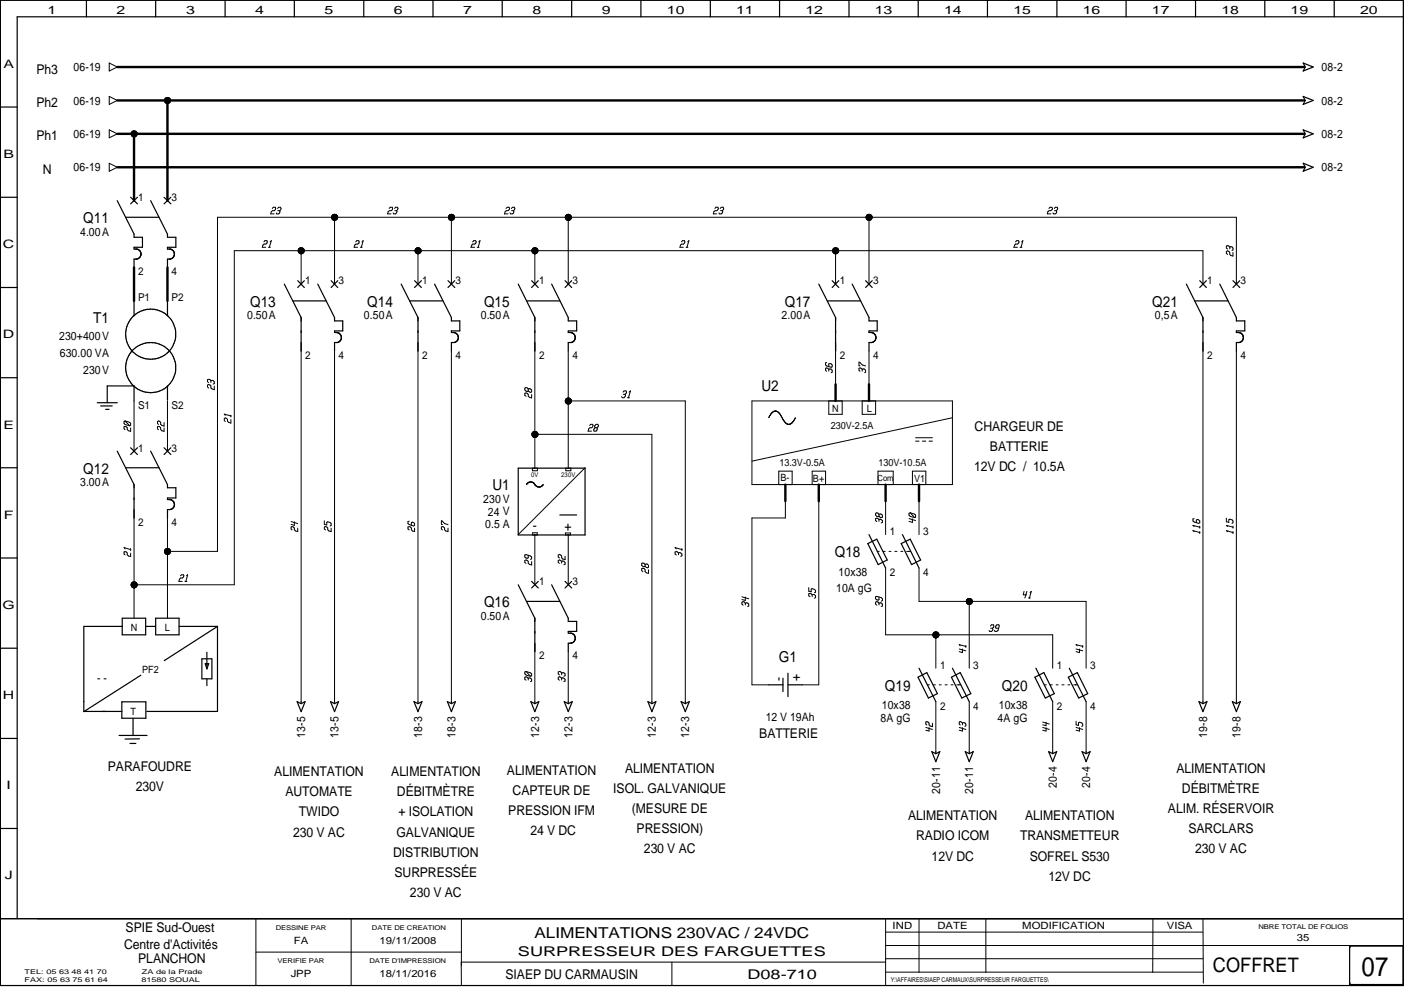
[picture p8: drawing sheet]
<svg xmlns="http://www.w3.org/2000/svg" width="297mm" height="210mm" viewBox="0 0 297 210" stroke-linecap="round" stroke-linejoin="round" font-family="sans-serif">
<g fill="none" stroke="#000" stroke-width=".21">
<path d="M23.1 13.3l1.7 .9-1.7 .8zM23.1 34.5l1.7 .9-1.7 .8zM23.1 20.4l1.7 .9-1.7 .8zM23.1 27.5l1.7 .8-1.7 .9zM55.8 51.2l.2-.3h.5v.5l-.9 .5-.1 .4h.7M56.8 52.3h.4M57.1 51.2l.3-.3-.4 1.4M57.6 44.1l.2-.2h.4v.5l-.8 .4-.1 .5h.7M58.7 44.1l.3-.2h.3l.2 .2-.3 .5M58.8 44.6h.4M59.2 44.6v.4l-.2 .3h-.5v-.3M63.7 53v7.1"/>
<path d="M70.8 46v14.1M75.3 51.2l.2-.3h.4v.5l-.8 .5-.2 .4h.7M76.2 52.3h.4M76.6 51.2l.2-.3-.3 1.4M82.3 44.1l.2-.2h.5v.5l-.9 .4-.1 .5h.7M83.5 44.1l.2-.2h.4l.1 .2-.3 .5M83.5 44.6h.4M83.9 44.6l.1 .2-.3 .5h-.4l-.1-.3M88.4 53v7.1M95.5 46v14.1M100 51.2l.2-.3h.4l.1 .3-.2 .4h-.5l-.2 .3-.2 .4h.8M101 52.3h.3"/>
<path d="M101.3 51.2l.3-.3-.4 1.4M107.1 44.1l.2-.2h.4l.1 .2-.3 .5h-.4l-.2 .2-.2 .5h.8M108.2 44.1l.2-.2h.4l.1 .5-.3 .2M108.2 44.6h.4M108.6 44.6l.1 .4-.3 .3h-.4l-.1-.3M113.2 53v7.1M120.2 46v14.1M144.2 51.2l.2-.3h.4v.5l-.8 .5-.2 .4h.8M145.2 52.3h.3M145.5 51.2l.3-.3-.5 1.4M151.3 44.1l.2-.2h.4v.5l-.9 .4-.1 .5h.7M152.4 44.1l.2-.2h.4l.1 .2-.3 .5"/>
<path d="M152.4 44.6h.4M152.8 44.6l.1 .2-.3 .5h-.4l-.1-.3M176.8 53v7.1M183.9 46v14.1M214.8 51.2l.3-.3h.4l.1 .3-.3 .4h-.4l-.2 .3-.2 .4h.8M215.8 52.3h.4M216.2 51.2l.2-.3-.4 1.4M221.9 44.1l.3-.2h.3l.2 .2-.4 .5h-.3l-.3 .2-.1 .5h.7M223.1 44.1l.2-.2h.4l.1 .2-.3 .5M223.1 44.6h.4M223.5 44.6v.4l-.2 .3h-.4l-.1-.3M260.2 52.3l.4-.1 .3 .3v.4l-.3 .1"/>
<path d="M260.2 52.3l-.5-.3-.2 .1v.4l.2 .2M260.2 52.3v.4M260.9 53.4v.8l-.5-.1-.2-.3v-.4l-.5-.3-.2 .1v.4l.2 .2M63.7 74.3v74.2M70.8 74.3v74.2M88.4 74.3v74.2M95.5 74.3v74.2M113.2 74.3v24.7M120.2 74.3v24.7M174.9 76.7l-.2 .1v.4l.2 .2 .9 .3 .3-.1v-.4l-.5-.3-.3 .1v.6M175.3 78.1v.4M175.3 78.1l-.4-.2h-.2v.5l.2 .2"/>
<path d="M175.3 78.1h.5l.3 .3v.3l-.3 .2M176.8 74.3v7M181.9 77.4h-.2v-.8l.7 .6 .7 .2M182.4 78.1v.4M182.4 78.1l-.5-.2h-.2v.5l.2 .2M182.4 78.1h.5l.2 .3v.3l-.2 .2M183.9 74.3v7M254.5 60.1v-7.1h-204.9v70.7h-21.2M254.5 74.3v74.2M261.6 60.1v-14.1h-215.6v70.7h-10.6M261.6 74.3v74.2M26.5 89.1l-.3 .1v.4l.3 .2 .9 .3"/>
<path d="M26.5 89.1l.9 .3 .2 .2v.4l-.2 .1M26.5 89.1l.9 1M27.6 90.6v.7l-.4-.2-.3-.2v-.4l-.4-.3-.3 .1v.4l.3 .2M28.4 84.8v10.7M34.7 90.6v.7l-.5-.2-.2-.2v-.4l-.5-.3-.2 .1v.4l.2 .2M34.7 89.4v.8l-.7-.4v-.4l-.5-.3-.2 .1v.4l.2 .2M35.4 84.8v10.7M44.6 80.6l-.2-.3h-.5v.5l.3 .2M44.6 80.6v.3M44.6 80.6l.5-.1 .2 .3v.4l-.2 .1M45.3 81.7v.8l-.7-.4v-.4l-.4-.3-.3 .1v.4l.3 .2M47.7 87.9l-.2-.3 1.3 .4"/>
<path d="M48.8 88.8v.7l-.4-.1-.3-.3v-.4l-.4-.3-.2 .2v.3l.2 .3M48.8 87.8v.4M111.8 82.3l-.5-.3-.3 .1v.4l.3 .3h.2l.3-.1M111.8 82.3v.4M111.8 82.3h.4l.3 .2v.4l-.3 .1-.4-.3M112.5 83.5v.7l-.5-.1-.2-.3v-.4l-.5-.3-.3 .1v.5l.3 .2M112.6 99.1h1.1v.5h-1.1zM113.2 91.9h24.7v56.6M119.7 99.1h1.1v.5h-1.1zM120.2 84.8h24.8v63.7M123.8 99l-14.2 14.1M124.8 90l.2-.2h.4l.1 .2-.3 .5h-.4l-.3 .3-.1 .4h.7"/>
<path d="M125.9 90.5v-.5l.2-.2h.4l.1 .2-.3 .5M125.9 90.5h.4M125.9 90.5l-.3 .5 .1 .2h.4l.2-.2v-.5M131.8 83l.2-.3h.5v.3l-.3 .4M131.9 83.4h.3M132.2 83.4l.1 .3-.3 .5h-.3l-.2-.3M132.8 84.2h.4M133.1 83l.3-.3-.4 1.5M159.1 84.8h42.4v17.7h-42.4zM162.9 87.8v.1M163.1 87.6v.1M163.2 87.5l-.6 .9"/>
<path d="M163.2 87.5h.1M163.4 87.3l-.2 .2M163.4 87.3h.1M163.6 87.1h.1M164.4 87v.1M164.5 87.1l.6 .6 .9 1.5 .6 .5 .5 .1 .4-.3 .8-1.1M164.5 87.1l-.5-.1-.6 .2M164.5 87.2h.1M165 87.6h.1M165.5 88.4h.1M165.9 89v.1M166.1 89.4h.1"/>
<path d="M166.2 89.5h.1M166.5 89.7h.1M167.2 89.7h.1M167.8 89.2h.1M175.3 84.8v2.9h2.9v-2.9M182.4 84.8v2.9h2.8v-2.9M193.7 93.3h.7M193.7 92.6h3.6M195.2 93.3h.7M196.6 93.3h.7M201.5 88.4l-42.4 9.2M26.5 116.2l-.3-.3 1.4 .4"/>
<path d="M27.6 117.1v.7l-.4-.2-.3-.2v-.4l-.4-.3-.3 .1v.4l.3 .2M27.6 116.1v.4M28.4 109.6v21.2M35.4 109.6v21.2M61.6 110.4l1.4 .4M62.3 110.4v.8l-.7-.2M63 111.8v.7l-.5-.1-.2-.3v-.4l-.5-.3-.2 .1v.4l.2 .2M68.6 110.2v.8l.5 .1v-.6l.2-.1 .8 .4v.4l-.3 .1M70.1 111.8v.7l-.5-.1-.3-.3v-.4l-.4-.3-.3 .1v.4l.3 .2M86.6 110.3l-.3 .1v.4l.3 .2 .9 .3 .2-.1v-.4l-.5-.3-.2 .1v.6M87.7 111.8v.7l-.5-.1-.4-.9h-.5v.4l.3 .2M93.6 111h-.2v-.8l.7 .6 .7 .2"/>
<path d="M94.8 111.8v.7l-.5-.1-.2-.3v-.4l-.5-.3-.2 .1v.4l.2 .2M111.8 117.5v.5l-.3 .2-.5-.3v-.5l.3-.1 .9 .3 .3 .3v.3l-.3 .2M112.5 118.8v.7l-.5-.1-.2-.2v-.4l-.5-.3-.3 .1v.4l.3 .2M112.7 112.7h1v.5h-1zM113.2 113.1v10.6M118.8 118.8l-.4-.3-.3 .1v.4l.3 .2M118.8 118.8v.4M118.8 118.8l.5-.1 .2 .3v.4l-.2 .1M119.5 117.7v.7l-.5-.1-.2-.3v-.4l-.4-.3-.3 .1v.5l.3 .2M119.6 112.8h1.1v.4h-1.1zM120.2 113.1v10.6M136.5 119.4l-.5-.3-.2 .1v.4l.2 .2 .3 .1 .2-.1"/>
<path d="M136.5 119.4v.4M136.5 119.4h.5l.2 .2v.4l-.2 .1-.5-.3M143.1 116.2l-.3-.3 1.5 .4M143.5 117l-.4-.3-.3 .1v.4l.3 .2M143.5 117v.4M143.5 117l.3-.1 .5 .3v.4l-.3 .1M144.3 116.1v.4M164.8 102.5v-2.8h2.8v2.8M166.2 106v3.6h-7.1v35.3h3.5M171.8 102.5v-2.8h2.9v2.8M173.2 106v38.9h-3.5M185.6 116.7h.4"/>
<path d="M185.8 102.5v-2.8h3.2v2.8M186 108.8l-.5-.3-.3 .1v.4l.3 .3h.3l.2-.1M186 109.9l-.5-.3-.3 .1v.5l.3 .2M186 108.8h.4l.3 .2v.4l-.5 .1-.2-.3M186 108.8v.4M186 109.9v.4M186 109.9h.2l.5 .3v.3l-.3 .2M186.8 116.7h.5M187.4 106v7.1M188.1 116.7h.4M189.3 116.7h.5M190.6 116.7h.4"/>
<path d="M191.8 116.7h.9M192.3 109.7l1.4 .5M192.6 108.5l-.3 .1v.4l.3 .3 .9 .2M192.6 108.5l.9 .3 .2 .2v.4l-.2 .1M192.6 108.5l.9 1M193 102.5v-2.8h2.9v2.8M193 109.8v.7l-.7-.2M194.4 106v7.1M252.6 112.5l-.2-.2 1.4 .4M252.6 109.7l-.2 .1v.4l.2 .2 1 .3 .2-.1v-.4l-.2-.2h-.5v.6M252.6 111.4l-.2-.2 1.4 .3M253.8 111.3v.5"/>
<path d="M253.8 112.5v.4M259.5 109.6v.8l.5 .1v-.5l.2-.1 .4 .1 .3 .2v.4l-.3 .1M259.7 112.5l-.2-.2 1.4 .4M259.7 111.4l-.2-.2 1.4 .3M260.9 111.3v.5M260.9 112.5v.4M38.2 121.8l.2-.2h.4l.1 .2-.3 .5h-.4l-.2 .3-.2 .4h.8M39.1 123h.4M39.5 121.8l.2-.2-.4 1.4M113.2 137.9v10.6M120.2 137.9v10.6M137.2 120.6v.7l-.5-.1-.2-.3v-.3l-.5-.4-.2 .2v.3l.2 .3"/>
<path d="M157 126.3l1.4 .4M157.7 127.6l-.5-.3-.2 .1v.4l.2 .3M157.7 126.3v.7l-.7-.1M157.7 127.6v.4M157.7 127.6h.5l.2 .2v.4l-.2 .1M171.1 124.3v.8l.5 .1v-.5l.2-.2 .7 .4v.4l-.2 .1M171.8 125.9v.3M171.8 125.9l-.4-.3h-.3v.5l.3 .2M171.8 125.9l.5-.1 .2 .3v.3l-.2 .2M186 126.3v.6l-.2 .1-.6-.3v-.4l.3-.1 .9 .2 .3 .3v.4l-.3 .1M186 127.6l-.5-.3-.3 .1v.4l.3 .3M186 127.6v.4"/>
<path d="M186 127.6h.4l.3 .2v.4l-.3 .1M187.4 120.2v14.1h35.3v7.1M194.4 120.2v7.1h35.4v14.1M198 134.3v7.1M202.9 137.3l1.4 .4M203.2 136.7l-.3-.3 1.4 .4M203.6 137.3v.8l-.7-.2M204.3 136.6v.4M205.1 127.3v14.1M209.5 132.5l.3-.3h.4v.5l-.2 .2M209.6 132.9h.4M210 132.9v.5l-.2 .2h-.4l-.1-.2"/>
<path d="M211.3 132.9h-.6l-.1-.2 .3-.5h.4l.1 .3-.2 .9-.3 .2h-.4l-.1-.2M216.7 125.1l-.2 .8h.7M217.3 125.1l-.5 1.4M217.6 126.5h.4M217.9 125.4l.3-.3-.4 1.4M227.7 137.3l1.4 .4M227.9 136.7l-.2-.3 1.4 .4M228.4 137.3v.8l-.7-.2M229.1 136.6v.4M111.3 142.1l-.3 .1v.4l.3 .2 .9 .3M111.3 142.1l1.2 .5v.4l-.3 .1M111.3 142.1l.9 1"/>
<path d="M111.8 143.5l-.5-.3-.3 .1v.4l.3 .2M111.8 143.5v.4M111.8 143.5l.2-.1 .5 .3v.4l-.3 .1M118.8 143.5l-.4-.3-.3 .1v.4l.3 .2M118.8 142.4l-.4-.3-.3 .1v.4l.3 .2M118.8 143.5l.2-.1 .5 .3v.4l-.2 .1M118.8 142.4v.4M118.8 143.5v.4M118.8 142.4h.5l.2 .2v.4l-.2 .1M195.9 153.9l1.4 .4M196.2 144.9h.4M196.6 154v.7l-.7-.2"/>
<path d="M197.3 153v.8l-.5-.2-.2-.2v-.4l-.5-.3-.2 .1v.4l.2 .2M197.4 144.9h.5M198 148.5v10.5M198.7 144.9h.4M199.9 144.9h.5M201.2 144.9h.4M202.4 144.9h.9M202.9 153.9l1.4 .4M203.6 154v.7l-.7-.2M203.6 153v.4M203.6 153l-.4-.3-.3 .1v.4l.3 .2M203.6 153h.5l.2 .2v.4l-.2 .1"/>
<path d="M205.1 148.5v10.5M220.6 153.9l1.4 .4M220.6 152.8l1.4 .4M220.9 144.9h.5M221.3 154v.7l-.7-.2M221.3 152.8v.7l-.7-.1M222.2 144.9h.4M222.7 148.5v10.5M223.4 144.9h.5M224.7 144.9h.4M225.9 144.9h.5M227.2 144.9h.8"/>
<path d="M227.7 152.6v.8l.5 .1v-.5l.2-.2 .5 .2 .2 .2v.4l-.2 .1M227.7 153.9l1.4 .4M228.4 154v.7l-.7-.2M229.8 148.5v10.5M54.1 194.4v14.1M74.3 194.4v14.1M97.6 194.4v9.9M187.4 194.4v14.1M187.4 197.2h67.1M194.4 194.4v11.3M208.6 194.4v11.3M243.9 194.4v11.3"/>
<path d="M254.5 194.4l.1 13.6M.1 208.5v-14.1h296.8v14.1M54.1 201.5h43.5M97.6 203.6v4.9M97.6 203.6h89.8M142.2 203.6v4.9M187.4 200.1h109.5M187.4 202.9h67.1M187.4 205.7h67.1"/>
</g>
<g fill="none" stroke="#000" stroke-width=".25">
<path d="M.1 0h296.8v208.5h-296.8zM18.3 0v3.6M32.9 0v3.6M47.6 0v3.6M62.3 0v3.6M77 0v3.6M91.6 0v3.6M106.3 0v3.6M120.9 0v3.6M135.6 0v3.6M150.3 0v3.6M164.9 0v3.6"/>
<path d="M179.6 0v3.6M194.3 0v3.6M208.9 0v3.6M223.6 0v3.6M238.2 0v3.6M252.9 0v3.6M267.6 0v3.6M275.7 13.3l2.1 .9-2.1 .8 .4-.8zM275.7 14.2h.4M282.3 0v3.6M296.9 3.6h-293.3v190.8M.1 22.6h3.5"/>
<path d="M275.7 20.4l2.1 .9-2.1 .8 .4-.8zM275.7 21.3h.4M275.7 27.5l2.1 .8-2.1 .9 .4-.9zM275.7 28.3h.4M275.7 34.5l2.1 .9-2.1 .8 .4-.8zM275.7 35.4h.4M.1 41.7h3.5M24.8 42.5l3.6 7v.7h1.7v2.1h-1.7v.4l.8 .1a1.06 1.06 0 0 1 .6 1.3l-.5 .6-.9 .1v1.8M26.6 46h7.1M27.6 41.7l1.5 1.4M29 54.8h.1M29.1 41.7l-1.5 1.4"/>
<path d="M29.7 53.3h.1M31.9 42.5l3.5 7v.7h1.8v2.1h-1.8v.4h.8l.5 .5a1.09 1.09 0 0 1-.7 1.6h-.6v1.8M34.7 41.7l1.4 1.4M36.1 41.7l-1.4 1.4M63 59.4l1.4 1.4M64.4 59.4l-1.4 1.4M70.1 59.4l1.4 1.4M71.5 59.4l-1.4 1.4M87.7 59.4l1.5 1.4M89.2 59.4l-1.5 1.4M94.8 59.4l1.4 1.4M96.2 59.4l-1.4 1.4"/>
<path d="M112.5 59.4l1.4 1.4M113.9 59.4l-1.4 1.4M119.5 59.4l1.4 1.4M120.9 59.4l-1.4 1.4M176.1 59.4l1.4 1.4M177.5 59.4l-1.4 1.4M183.1 59.4l1.4 1.4M184.5 59.4l-1.4 1.4M253.8 59.4l1.4 1.4M255.2 59.4l-1.4 1.4M260.9 59.4l1.4 1.4M262.3 59.4l-1.4 1.4"/>
<path d="M.1 60.8h3.5M.1 79.9h3.5M27.9 74.3a5.3 5.3 0 0 1 1-8 5.3 5.3 0 0 1 7.8 2.1 5.2 5.2 0 0 1-.9 5.9M27.9 74.3a5.3 5.3 0 0 0 1.7 8.3 5.3 5.3 0 0 0 7.5-3.9 5.2 5.2 0 0 0-1.3-4.4M27.9 74.3a5.3 5.3 0 0 0 7.9 0M27.9 74.3a5.3 5.3 0 0 1 7.9 0M28.4 63.7v3.1M35.4 63.7v3.1M60.2 60.1l3.5 7.1v7.1M61.9 63.7h7.1M67.2 60.1l3.6 7.1v.7h1.7v2.1h-1.7v.4l.9 .1 .5 .7v.6l-.4 .5-.4 .2h-.6v1.8M71.5 72.4h.1"/>
<path d="M72.2 71.1h.1M84.9 60.1l3.5 7.1v7.1M86.7 63.7h7M91.9 60.1l3.6 7.1v.7h1.8v2.1h-1.8v.4h.6a1.04 1.04 0 0 1 .7 1.6l-.5 .4-.8 .1v1.8M96.3 70.4h.1M109.6 60.1l3.6 7.1v7.1M111.4 63.7h7M116.7 60.1l3.5 7.1v.7h1.8v2.1h-1.8v.4h.9l.5 .5 .1 .7-.3 .6M120.9 70.4h.1M121.4 72.2l-.5 .3h-.7v1.8M121.4 72.2h.1M173.2 60.1l3.6 7.1v7.1"/>
<path d="M175 63.7h7.1M180.3 60.1l3.6 7.1v.7h1.7v2.1h-1.7v.4l.9 .1M184.8 70.5h.1M184.8 70.5a1.12 1.12 0 0 1 .4 1.5l-.5 .4-.8 .1v1.8M251 60.1l3.5 7.1v7.1M252.7 63.7h7.1M258.1 60.1l3.5 7.1v.7h1.8v2.1h-1.8v.4h.6l.5 .2 .4 .7-.1 .6-.3 .3-.4 .3h-.7v1.8M262.3 70.4h.1M263.1 71.6h-.1M.1 99h3.5M20.6 85.2h4.2M21.3 85.9h2.4"/>
<path d="M22.3 86.6h.8M24.8 95.5l3.6 7v7.1M26.6 99h7.1M27.6 94.7l1.5 1.5M28.4 84.8v-3.1h-5.7v3.5M29.1 94.7l-1.5 1.5M31.9 95.5l3.5 7v.7h1.8v2.2h-1.8v.3h.7a1.04 1.04 0 0 1 .8 .8v.6l-.4 .5-.5 .2h-.6v1.8M34.7 94.7l1.4 1.5M35.4 81.7v3M36.1 94.7l-1.4 1.5M109.6 99.1h14.2v14.1h-14.2zM.1 118.1h3.5"/>
<path d="M36.2 105.8h.1M36.2 107.7h.1M111.4 102.5l.4-.4 .6-.1 .5 .2 .3 .5a1.06 1.06 0 0 0 1.4 .1l.3-.3M113.7 103h.1M114.3 103h.1M118.4 109h3.6M183.6 115l1.9-.9 2.2 4.4-1.9 1zM183.9 113.1l3.5 7.1M190.7 115l1.9-.9 2.2 4.4-1.9 1zM190.9 113.1l3.5 7.1M.1 137.2h3.5M25.9 132.5h-8.2v18h8.1"/>
<path d="M25.9 130.8h4.9v3.5h-4.9zM30.8 132.5h2.1M32.9 130.8h5v3.5h-5zM37.9 132.5h8.1M42.7 139.4h2.1v4.2h-2.1zM43.8 138v3.5M46 132.5v18M46 132.5l-11.2 7.3M109.6 123.7l3.6 7.1v7.1M111.4 127.3h7M112.5 123l1.4 1.4M113.9 123l-1.4 1.4"/>
<path d="M116.7 123.7l3.5 7.1v.7h1.8v2.1h-1.8v.4h.8l.6 .5M119.5 123l1.4 1.4M120.9 136.1h.1M120.9 123l-1.4 1.4M121.6 134.5v.1M121.6 134.6l.1 .6-.3 .6-.6 .3h-.6v1.8M121.7 134.7v.1M.1 156.3h3.5M25.2 155.6h5.9M25.8 148.5h5.1v3.5h-5.1zM27.5 157.3h1.2M28.1 152v3.5"/>
<path d="M29.5 156.3l-3 .1M29.8 142.9l-12.1 7.7M31.1 150.5h14.8M43.4 140.5h.8l-.4 1zM43.8 143.6v1.5M62.9 148.5l.8 .4 .9-.4-.9 2.1zM63.7 148.5v.4M69.9 148.5l.9 .4 .8-.4-.8 2.1zM70.8 148.5v.4M87.6 148.5l.8 .4 .9-.4-.9 2.1zM88.4 148.5v.4M94.7 148.5l.8 .4 .8-.4-.8 2.1z"/>
<path d="M95.5 148.5v.4M112.3 148.5l.9 .4 .8-.4-.8 2.1zM113.2 148.5v.4M119.4 148.5l.8 .4 .9-.4-.9 2.1zM120.2 148.5v.4M137.1 148.5l.8 .4 .9-.4-.9 2.1zM137.9 148.5v.4M144.1 148.5l.9 .4 .8-.4-.8 2.1zM145 148.5v.4M162.6 144.9h3M165.6 143.5v2.8M166.7 142.5v4.9"/>
<path d="M166.7 144.9h3M194.2 143.3l1.9-1 2.2 4.5-1.9 .9zM194.4 141.4l3.6 7.1M197.1 159l.9 .5 .8-.5-.8 2.2zM198 159v.5M201.3 143.3l1.9-1 2.2 4.5-1.9 .9zM201.5 141.4l3.6 7.1M204.2 159l.9 .5 .8-.5-.8 2.2zM205.1 159v.5M218.9 143.3l1.9-1 2.3 4.5-2 .9zM219.2 141.4l3.5 7.1M221.9 159l.8 .5 .9-.5-.9 2.2z"/>
<path d="M222.7 159v.5M226 143.3l1.9-1 2.2 4.5-1.9 .9zM226.2 141.4l3.6 7.1M228.9 159l.9 .5 .8-.5-.8 2.2zM229.8 159v.5M253.7 148.5l.8 .4 .9-.4-.9 2.1zM254.5 148.5v.4M260.7 148.5l.9 .4 .8-.4-.8 2.1zM261.6 148.5v.4M.1 175.3h3.5M.1 194.4h296.8M285.5 200.2h11.3v8.1h-11.3z"/>
<path d="M285.6 200.1v.4M285.6 208v.4"/>
<circle cx="28.4" cy="28.3" r=".62"/>
<circle cx="35.4" cy="21.3" r=".62"/>
<circle cx="63.7" cy="53.1" r=".62"/>
<circle cx="70.8" cy="46" r=".62"/>
<circle cx="88.4" cy="53.1" r=".62"/>
<circle cx="95.5" cy="46" r=".62"/>
<circle cx="113.2" cy="53.1" r=".62"/>
<circle cx="120.2" cy="46" r=".62"/>
<circle cx="176.8" cy="53.1" r=".62"/>
<circle cx="183.9" cy="46" r=".62"/>
<circle cx="113.2" cy="91.9" r=".62"/>
<circle cx="120.2" cy="84.9" r=".62"/>
<circle cx="35.4" cy="116.7" r=".62"/>
<circle cx="28.4" cy="123.8" r=".62"/>
<circle cx="198" cy="134.3" r=".62"/>
<circle cx="205.1" cy="127.3" r=".62"/>
</g>
<g fill="none" stroke="#000" stroke-width=".51">
<path d="M24.8 14.2h250.9M24.8 28.3h250.9M24.8 21.3h250.9M24.8 35.4h250.9M28.4 28.3v14.2M35.4 21.3v21.2M28.4 56.6v7.1M35.4 56.6v7.1M176.8 81.3v3.5M183.9 81.3v3.5M166.2 102.5v3.5M173.2 102.5v3.5"/>
<path d="M187.4 102.5v3.5M194.4 102.5v3.5"/>
</g>
<g fill="#000">
<circle cx="28.4" cy="28.3" r=".62"/>
<circle cx="35.4" cy="21.3" r=".62"/>
<circle cx="63.7" cy="53.1" r=".62"/>
<circle cx="70.8" cy="46" r=".62"/>
<circle cx="88.4" cy="53.1" r=".62"/>
<circle cx="95.5" cy="46" r=".62"/>
<circle cx="113.2" cy="53.1" r=".62"/>
<circle cx="120.2" cy="46" r=".62"/>
<circle cx="176.8" cy="53.1" r=".62"/>
<circle cx="183.9" cy="46" r=".62"/>
<circle cx="113.2" cy="91.9" r=".62"/>
<circle cx="120.2" cy="84.9" r=".62"/>
<circle cx="35.4" cy="116.7" r=".62"/>
<circle cx="28.4" cy="123.8" r=".62"/>
<circle cx="198" cy="134.3" r=".62"/>
<circle cx="205.1" cy="127.3" r=".62"/>
</g>
<text font-size="5.7" x="288.1" y="206.4">07</text>
<text font-size="4.2" x="256.6" y="205.7">COFFRET</text>
<g font-size="3.2">
<text x="17.6" y="47.2">Q11</text>
<text x="52.9" y="64.9">Q13</text>
<text x="77.7" y="64.9">Q14</text>
<text x="102.4" y="64.9">Q15</text>
<text x="166" y="64.9">Q17</text>
<text x="243.8" y="64.9">Q21</text>
<text x="19.7" y="68.4">T1</text>
<text x="161.1" y="82.6">U2</text>
<text x="17.6" y="100.2">Q12</text>
<text x="104.2" y="103.8">U1</text>
<text x="176.6" y="117.9">Q18</text>
<text x="102.4" y="128.5">Q16</text>
<text x="164.8" y="140.2">G1</text>
<text x="187.2" y="146.2">Q19</text>
<text x="212" y="146.2">Q20</text>
<text x="113.1" y="198.5">ALIMENTATIONS 230VAC / 24VDC</text>
</g>
<g font-size="2.8">
<text x="7.7" y="15.6">Ph3</text>
<text x="7.7" y="22.6">Ph2</text>
<text x="7.7" y="29.7">Ph1</text>
<text x="9.1" y="36.8">N</text>
<text x="206.2" y="91.1">CHARGEUR DE</text>
<text x="209.4" y="95.3">BATTERIE</text>
<text x="206.1" y="99.6">12V DC / 10.5A</text>
<text x="112.7" y="112.2">-</text>
<text x="119.5" y="112.3">+</text>
<text x="165.6" y="144.1" transform="rotate(-90 165.6 144.1)">-</text>
<text x="169.3" y="144.1" transform="rotate(-90 169.3 144.1)">+</text>
<text x="160.6" y="156.3">BATTERIE</text>
<text x="22.8" y="163.2">PARAFOUDRE</text>
<text x="28.7" y="167.5">230V</text>
<text x="58" y="164.3">ALIMENTATION</text>
<text x="82.8" y="164.3">ALIMENTATION</text>
<text x="107.2" y="164">ALIMENTATION</text>
<text x="129.7" y="167.9">ISOL. GALVANIQUE</text>
<text x="132.2" y="163.6">ALIMENTATION</text>
<text x="248.9" y="163.6">ALIMENTATION</text>
<text x="250.1" y="167.9">DÉBITMÈTRE</text>
<text x="60.4" y="168.5">AUTOMATE</text>
<text x="63.2" y="172.8">TWIDO</text>
<text x="84" y="168.5">DÉBITMÈTRE</text>
<text x="84.3" y="172.8">+ ISOLATION</text>
<text x="107.5" y="172.5">PRESSION IFM</text>
<text x="108.5" y="168.2">CAPTEUR DE</text>
<text x="133.7" y="172.1">(MESURE DE</text>
<text x="192.1" y="173.6">ALIMENTATION</text>
<text x="216.9" y="173.6">ALIMENTATION</text>
<text x="247.1" y="172.1">ALIM. RÉSERVOIR</text>
<text x="62" y="177">230 V AC</text>
<text x="83.9" y="177">GALVANIQUE</text>
<text x="112.2" y="176.7">24 V DC</text>
<text x="134.7" y="176.3">PRESSION)</text>
<text x="193.8" y="177.8">RADIO ICOM</text>
<text x="215.8" y="177.8">TRANSMETTEUR</text>
<text x="251.4" y="176.3">SARCLARS</text>
<text x="83.2" y="181.3">DISTRIBUTION</text>
<text x="83.5" y="185.5">SURPRESSÉE</text>
<text x="136.2" y="180.6">230 V AC</text>
<text x="197.1" y="182.1">12V DC</text>
<text x="217.8" y="182.1">SOFREL S530</text>
<text x="252.9" y="180.6">230 V AC</text>
<text x="86.7" y="189.7">230 V AC</text>
<text x="221.8" y="186.4">12V DC</text>
<text x="26.6" y="197.1">SPIE Sud-Ouest</text>
<text x="26.2" y="200.7">Centre d'Activités</text>
<text x="29.2" y="203.8">PLANCHON</text>
<text x="109.6" y="202.2">SURPRESSEUR DES FARGUETTES</text>
<text x="106.9" y="207.1">SIAEP DU CARMAUSIN</text>
<text x="158.1" y="207.1">D08-710</text>
</g>
<g font-size="2.5">
<text x="10" y="3">1</text>
<text x="24.7" y="3">2</text>
<text x="39.4" y="3">3</text>
<text x="54" y="3">4</text>
<text x="68.7" y="3">5</text>
<text x="83.4" y="3">6</text>
<text x="98" y="3">7</text>
<text x="112.7" y="3">8</text>
<text x="127.3" y="3">9</text>
<text x="141.1" y="3">10</text>
<text x="155.7" y="3">11</text>
<text x="170.4" y="3">12</text>
<text x="185.1" y="3">13</text>
<text x="199.7" y="3">14</text>
<text x="214.4" y="3">15</text>
<text x="229.1" y="3">16</text>
<text x="243.7" y="3">17</text>
<text x="258.4" y="3">18</text>
<text x="273" y="3">19</text>
<text x="287.7" y="3">20</text>
<text x=".7" y="14.4">A</text>
<text x="15.6" y="15.1">06-19</text>
<text x="279.6" y="15.1">08-2</text>
<text x="15.6" y="22.1">06-19</text>
<text x="279.6" y="22.1">08-2</text>
<text x="15.6" y="29.2">06-19</text>
<text x="279.6" y="29.2">08-2</text>
<text x=".7" y="33.4">B</text>
<text x="15.6" y="36.3">06-19</text>
<text x="279.6" y="36.3">08-2</text>
<text x=".6" y="52.5">C</text>
<text x="16.9" y="49.9">4.00A</text>
<text x=".6" y="71.6">D</text>
<text x="12.5" y="72">230+400V</text>
<text x="52.3" y="67.5">0.50A</text>
<text x="77" y="67.5">0.50A</text>
<text x="101.7" y="67.5">0.50A</text>
<text x="165.4" y="67.5">2.00A</text>
<text x="244.3" y="67.5">0,5A</text>
<text x="12.7" y="75.5">630.00 VA</text>
<text x="17.6" y="79">230V</text>
<text x=".7" y="90.7">E</text>
<text x="16.9" y="102.9">3.00A</text>
<text x="102.2" y="106.4">230 V</text>
<text x=".8" y="109.8">F</text>
<text x="102.7" y="111.7">0.5 A</text>
<text x="103.2" y="109.1">24 V</text>
<text x="176.9" y="125.2">10A gG</text>
<text x="177.4" y="121.9">10x38</text>
<text x=".5" y="128.9">G</text>
<text x="101.7" y="131.1">0.50A</text>
<text x=".6" y="147.9">H</text>
<text x="20.5" y="144.2">- -</text>
<text x="162" y="152.5">12 V 19Ah</text>
<text x="186.3" y="152.7">8A gG</text>
<text x="186.6" y="150">10x38</text>
<text x="211.1" y="152.7">4A gG</text>
<text x="211.3" y="150">10x38</text>
<text x="64.6" y="156.1" transform="rotate(-90 64.6 156.1)">13-5</text>
<text x="71.6" y="156.1" transform="rotate(-90 71.6 156.1)">13-5</text>
<text x="89.3" y="156.1" transform="rotate(-90 89.3 156.1)">18-3</text>
<text x="96.4" y="156.1" transform="rotate(-90 96.4 156.1)">18-3</text>
<text x="114" y="156.1" transform="rotate(-90 114 156.1)">12-3</text>
<text x="121.1" y="156.1" transform="rotate(-90 121.1 156.1)">12-3</text>
<text x="138.8" y="156.1" transform="rotate(-90 138.8 156.1)">12-3</text>
<text x="145.8" y="156.1" transform="rotate(-90 145.8 156.1)">12-3</text>
<text x="255.4" y="156.1" transform="rotate(-90 255.4 156.1)">19-8</text>
<text x="262.5" y="156.1" transform="rotate(-90 262.5 156.1)">19-8</text>
<text x="1.4" y="167">I</text>
<text x="198.9" y="167.9" transform="rotate(-90 198.9 167.9)">20-11</text>
<text x="205.9" y="167.9" transform="rotate(-90 205.9 167.9)">20-11</text>
<text x="223.6" y="166.7" transform="rotate(-90 223.6 166.7)">20-4</text>
<text x="230.7" y="166.7" transform="rotate(-90 230.7 166.7)">20-4</text>
<text x="1" y="186.1">J</text>
</g>
<g font-size="2.3">
<text x="29.2" y="42.5">1</text>
<text x="36.3" y="42.5">3</text>
<text x="29.2" y="58.3">2</text>
<text x="36.3" y="58.3">4</text>
<text x="29.2" y="63.8">P1</text>
<text x="36.3" y="63.8">P2</text>
<text x="64.6" y="60.2">1</text>
<text x="71.6" y="60.2">3</text>
<text x="89.3" y="60.2">1</text>
<text x="96.4" y="60.2">3</text>
<text x="114" y="60.2">1</text>
<text x="121.1" y="60.2">3</text>
<text x="177.7" y="60.2">1</text>
<text x="184.7" y="60.2">3</text>
<text x="255.4" y="60.2">1</text>
<text x="262.5" y="60.2">3</text>
<text x="64.6" y="75.9">2</text>
<text x="71.6" y="75.9">4</text>
<text x="89.3" y="75.9">2</text>
<text x="96.4" y="75.9">4</text>
<text x="114" y="75.9">2</text>
<text x="121.1" y="75.9">4</text>
<text x="177.7" y="75.9">2</text>
<text x="184.7" y="75.9">4</text>
<text x="255.4" y="75.9">2</text>
<text x="262.5" y="75.9">4</text>
<text x="29.2" y="86.5">S1</text>
<text x="36.3" y="86.5">S2</text>
<text x="29.2" y="95.5">1</text>
<text x="36.3" y="95.5">3</text>
<text x="29.2" y="111.3">2</text>
<text x="36.3" y="111.3">4</text>
<text x="188.3" y="113.2">1</text>
<text x="195.3" y="113.2">3</text>
<text x="114" y="123.8">1</text>
<text x="121.1" y="123.8">3</text>
<text x="188.3" y="121.9">2</text>
<text x="195.3" y="121.9">4</text>
<text x="114" y="139.5">2</text>
<text x="121.1" y="139.5">4</text>
<text x="198.9" y="141.5">1</text>
<text x="205.9" y="141.5">3</text>
<text x="223.6" y="141.5">1</text>
<text x="230.7" y="141.5">3</text>
<text x="198.9" y="150.2">2</text>
<text x="205.9" y="150.2">4</text>
<text x="223.6" y="150.2">2</text>
<text x="230.7" y="150.2">4</text>
</g>
<g font-size="2.1">
<text x="176.1" y="87.1">N</text>
<text x="183.4" y="87.2">L</text>
<text x="175.8" y="90.8">230V-2.5A</text>
<text x="164.9" y="98.6">13.3V-0.5A</text>
<text x="165.1" y="101.9">B-</text>
<text x="172" y="101.9">B+</text>
<text x="185.8" y="98.6">130V-10.5A</text>
<text x="193.4" y="101.9">V1</text>
<text x="27.7" y="133.6">N</text>
<text x="34.9" y="133.6">L</text>
<text x="30.1" y="142.4">PF2</text>
<text x="27.6" y="151.4">T</text>
<text x="188.8" y="196.5">IND</text>
<text x="198.3" y="196.5">DATE</text>
<text x="216.3" y="196.5">MODIFICATION</text>
<text x="246.8" y="196.5">VISA</text>
<text x="62.1" y="199.7">FA</text>
<text x="80.3" y="199.7">19/11/2008</text>
<text x="274.4" y="199.1">35</text>
<text x="61.5" y="206.8">JPP</text>
<text x="80.3" y="206.8">18/11/2016</text>
</g>
<text font-size="1.8" x="185.6" y="101.7">Com</text>
<g font-size="1.4">
<text x="112.4" y="101">0V</text>
<text x="118.7" y="101">230V</text>
<text x="58.3" y="196.7">DESSINE PAR</text>
<text x="78.7" y="196.7">DATE DE CREATION</text>
<text x="266.2" y="196.5">NBRE TOTAL DE FOLIOS</text>
<text x="58.7" y="203.8">VERIFIE PAR</text>
<text x="78.2" y="203.8">DATE D'IMPRESSION</text>
<text x="5.2" y="207.8">FAX: 05 63 75 61 64</text>
<text x="5.2" y="206">TEL: 05 63 48 41 70</text>
<text x="29.9" y="207.8">81580 SOUAL</text>
<text x="30" y="206.1">ZA de la Prade</text>
<text x="188.5" y="207.8">Y:\AFFAIRES\SIAEP CARMAUX\SURPRESSEUR FARGUETTES\</text>
</g>
</svg>
